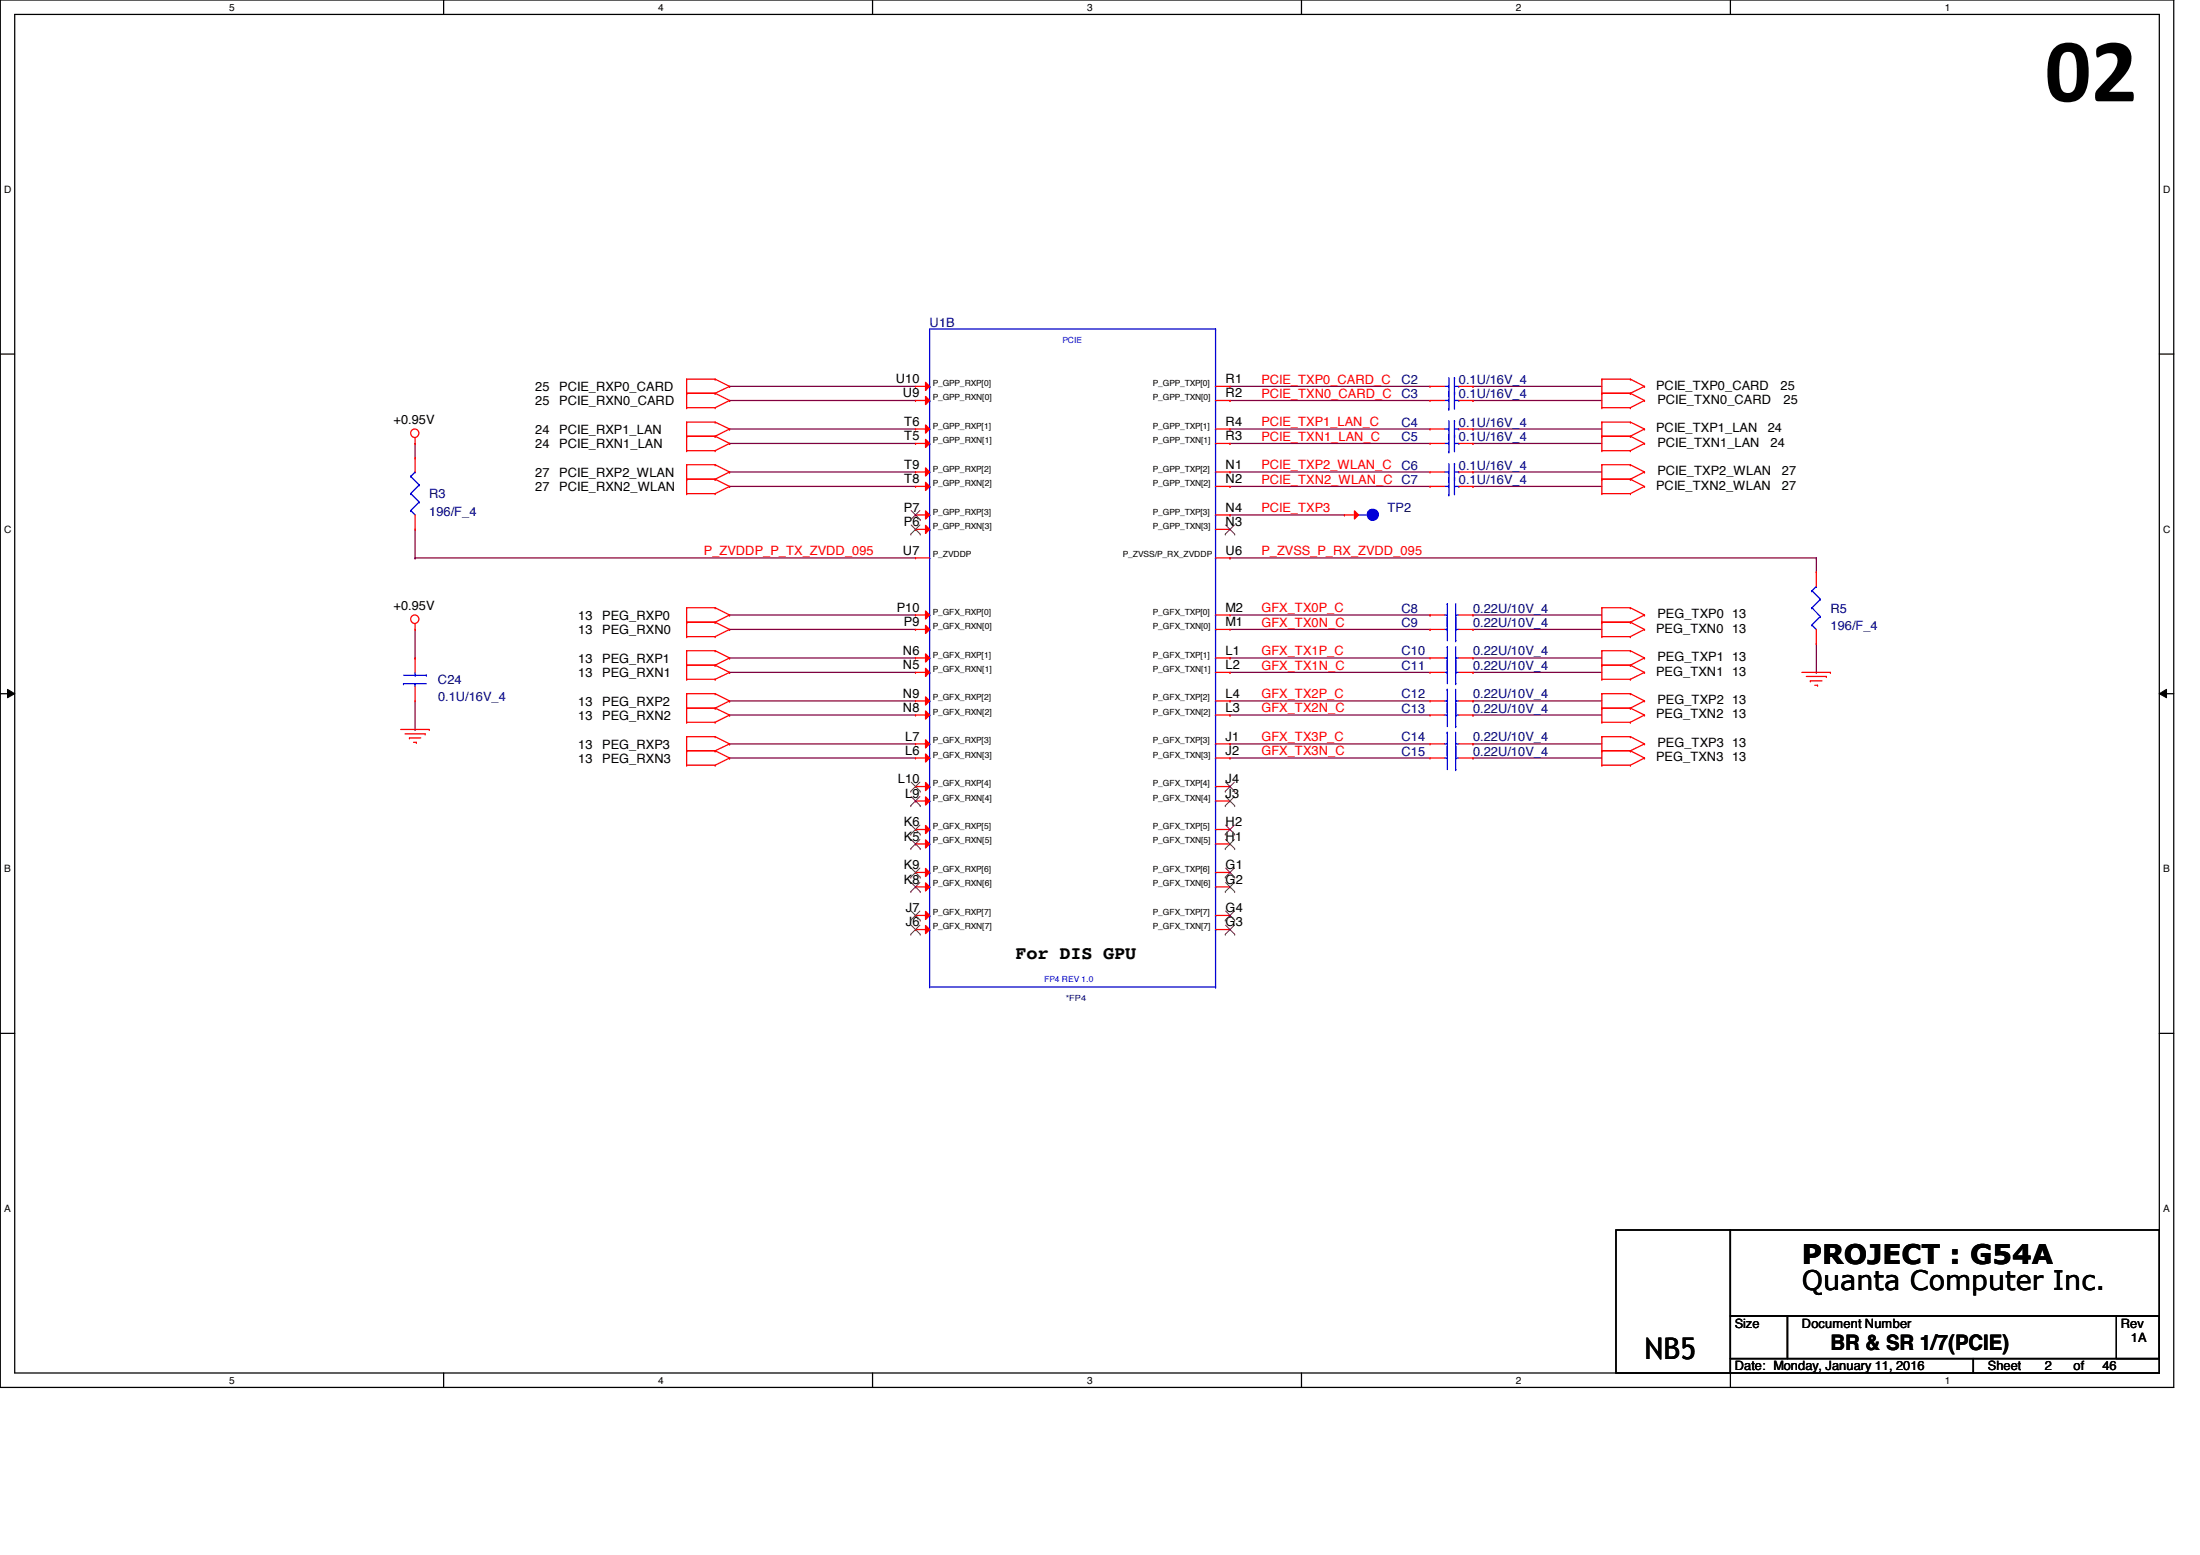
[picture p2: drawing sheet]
<svg xmlns="http://www.w3.org/2000/svg" width="297mm" height="210mm" viewBox="0 0 297 210" stroke-linecap="round" stroke-linejoin="round" font-family="sans-serif">
<path d="M0 0h293.5v187.3h-293.5zM2 1.9h289.5v183.4h-289.5z" fill="none" stroke="#000" stroke-width=".17"/>
<g fill="#fff">
<path d="M30.9 .2h.8v1.5h-.8z"/>
<path d="M30.9 185.5h.8v1.6h-.8z"/>
</g>
<path d="M59.9 0v1.9M59.9 185.3v2" fill="none" stroke="#000" stroke-width=".17"/>
<g fill="#fff">
<path d="M88.9 .2h.7v1.5h-.7z"/>
<path d="M88.9 185.5h.7v1.6h-.7z"/>
</g>
<path d="M117.8 0v1.9M117.8 185.3v2" fill="none" stroke="#000" stroke-width=".17"/>
<g fill="#fff">
<path d="M146.8 .2h.7v1.5h-.7z"/>
<path d="M146.8 185.5h.7v1.6h-.7z"/>
</g>
<path d="M175.7 0v1.9M175.7 185.3v2" fill="none" stroke="#000" stroke-width=".17"/>
<g fill="#fff">
<path d="M204.7 .2h.7v1.5h-.7z"/>
<path d="M204.7 185.5h.7v1.6h-.7z"/>
</g>
<path d="M233.6 0v1.9M233.6 185.3v2" fill="none" stroke="#000" stroke-width=".17"/>
<g fill="#fff">
<path d="M262.6 .2h.8v1.5h-.8z"/>
<path d="M262.6 185.5h.8v1.6h-.8z"/>
<path d="M.5 24.8h1v1.6h-1z"/>
<path d="M292.1 24.8h.9v1.6h-.9z"/>
<path d="M.5 70.7h1v1.5h-1z"/>
<path d="M292.1 70.7h.9v1.5h-.9z"/>
</g>
<path d="M0 47.8h2M291.5 47.8h2" fill="none" stroke="#000" stroke-width=".17"/>
<g fill="#fff">
<path d="M.5 116.5h.9v1.6h-.9z"/>
<path d="M292.1 116.5h.8v1.6h-.8z"/>
</g>
<path d="M0 93.6h2M291.5 93.6h2" fill="none" stroke="#000" stroke-width=".17"/>
<path d="M1 93l1 .6-1 .6zM291.5 93.6l1-.6v1.2z" fill="#000"/>
<path d="M1 93l1 .6-1 .6zM291.5 93.6l1-.6v1.2z" fill="none" stroke="#000" stroke-width=".14"/>
<g fill="#fff">
<path d="M.5 162.4h.9v1.5h-.9z"/>
<path d="M292.1 162.4h.8v1.5h-.8z"/>
</g>
<path d="M0 139.5h2M291.5 139.5h2M218.2 166h15.4v19.3h-15.4zM233.6 166h57.9v11.6h-57.9zM233.6 177.6h7.7v5.8h-7.7zM241.3 177.6h50.2v5.8h-50.2zM285.7 177.6h5.8v5.8h-5.8zM233.6 183.4h32.8v1.9h-32.8zM266.4 183.4h25.1v1.9h-25.1z" fill="none" stroke="#000" stroke-width=".17"/>
<g fill="none" stroke="#800040" stroke-width=".17">
<path d="M56 59.9h.1M56 59.9v1.9M98.5 57.9h.1M98.5 59.9h.1M98.5 52.2h.1M98.5 54.1h.1M98.5 57.9h25.1M98.5 59.9h25.1M98.5 52.2h25.1M98.5 54.1h25.1M166.1 57.9h.1M166.1 59.9h.1"/>
<path d="M166.1 54.1h.1M166.1 52.2h.1M166.1 57.9h27M166.1 59.9h27M166.1 52.2h27M166.1 54.1h27M198.9 57.9h17.4M198.9 59.9h17.4M198.9 52.2h17.4M198.9 54.1h17.4M198.9 57.9h.1M198.9 59.9h.1"/>
<path d="M198.9 52.2h.1M198.9 54.1h.1M56 75.3h.1M56 71.5v3.8M56 75.3h67.6M98.5 63.7h.1M98.5 65.7h.1M98.5 65.7h25.1M98.5 63.7h25.1M166.1 75.3h79.1M166.1 75.3h.1M166.1 63.7h.1"/>
<path d="M166.1 65.7h.1M166.1 69.5h.1M166.1 69.5h15.4M166.1 65.7h27M166.1 63.7h27M198.9 65.7h17.4M198.9 63.7h17.4M198.9 65.7h.1M198.9 63.7h.1M245.2 75.3h.1M245.2 75.3v1.9M56 98.5h.1"/>
<path d="M56 88.8h.1M56 85v3.8M56 94.6v3.9M98.5 83h.1M98.5 85h.1M98.5 88.8h.1M98.5 90.8h.1M98.5 94.6h.1M98.5 96.5h.1M98.5 83h25.1M98.5 85h25.1M98.5 88.8h25.1"/>
<path d="M98.5 90.8h25.1M98.5 94.6h25.1M98.5 96.5h25.1M166.1 88.8h.1M166.1 90.8h.1M166.1 94.6h.1M166.1 96.5h.1M166.1 83h27M166.1 85h27M166.1 88.8h27M166.1 90.8h27M166.1 94.6h27"/>
<path d="M166.1 96.5h27M193.1 83h.1M193.1 85h.1M198.9 83h17.4M198.9 85h17.4M198.9 88.8h17.4M198.9 90.8h17.4M198.9 94.6h17.4M198.9 96.5h17.4M198.9 85h.1M198.9 83h.1M198.9 90.8h.1"/>
<path d="M198.9 88.8h.1M198.9 96.5h.1M198.9 94.6h.1M245.2 90.8h.1M245.2 86.9v3.9M98.5 100.4h.1M98.5 102.3h.1M98.5 100.4h25.1M98.5 102.3h25.1M166.1 100.4h.1M166.1 102.3h.1M166.1 100.4h27"/>
<path d="M166.1 102.3h27M198.9 100.4h17.4M198.9 102.3h17.4M198.9 102.3h.1M198.9 100.4h.1"/>
</g>
<g fill="none" stroke="#f00" stroke-width=".17">
<path d="M56 59.9h.1M56 59.1v.8M92.7 58.9h3.9M92.7 53.1h3.9M92.7 55h3.9M92.7 58.9h.1M92.7 57h.1M92.7 55h.1M92.7 53.1h.1M92.7 51.2h.1M92.7 51.2v3.8M92.7 57v3.8"/>
<path d="M92.7 57h3.9M92.7 51.2h3.9M96.6 58.9h.1M96.6 57h.1M96.6 53.1h.1M96.6 55h.1M96.6 51.2h.1M96.6 58.9l1.9 1M96.6 57l1.9 .9M96.6 53.1l1.9 1M96.6 51.2l1.9 1M98.5 59.9h.1"/>
<path d="M98.5 57.9h.1M98.5 54.1h.1M98.5 52.2h.1M98.5 59.9l-1.9 .9M98.5 57.9l-1.9 1M98.5 54.1l-1.9 .9M98.5 52.2l-1.9 .9M193.1 52.2h1.9M193.1 59.9h1.9M193.1 57.9h1.9M193.1 52.2h.1M193.1 59.9h.1"/>
<path d="M193.1 57.9h.1M197 52.2h1.9M197 59.9h1.9M197 57.9h1.9M198.9 52.2h.1M198.9 59.9h.1M198.9 57.9h.1M216.3 58.9h.1M216.3 57h.1M216.3 53.1h.1M216.3 51.2h.1M216.3 55h.1"/>
<path d="M216.3 51.2v3.8M216.3 57v3.8M216.3 58.9h3.8M216.3 57h3.8M216.3 53.1h3.8M216.3 51.2h3.8M216.3 55h3.8M220.1 58.9h.1M220.1 57h.1M220.1 53.1h.1M220.1 51.2h.1M220.1 55h.1"/>
<path d="M220.1 57l1.9 .9M220.1 58.9l1.9 1M220.1 51.2l1.9 1M220.1 53.1l1.9 1M222 57.9h.1M222 59.9h.1M222 52.2h.1M222 54.1h.1M222 57.9l-1.9 1M222 59.9l-1.9 .9M222 52.2l-1.9 .9M222 54.1l-1.9 .9"/>
<path d="M92.7 60.8h3.9M92.7 64.7h3.9M92.7 66.6h3.9M92.7 60.8h.1M92.7 64.7h.1M92.7 62.7h.1M92.7 66.6h.1M92.7 62.7v3.9M92.7 62.7h3.9M96.6 60.8h.1M96.6 62.7h.1M96.6 64.7h.1"/>
<path d="M96.6 66.6h.1M96.6 62.7l1.9 1M96.6 64.7l1.9 1M98.5 63.7h.1M98.5 65.7h.1M98.5 63.7l-1.9 1M98.5 65.7l-1.9 .9M193.1 65.7h1.9M193.1 65.7h.1M197 65.7h1.9M198.9 65.7h.1M216.3 60.8h.1"/>
<path d="M216.3 64.7h.1M216.3 62.7h.1M216.3 66.6h.1M216.3 62.7v3.9M216.3 64.7h3.8M216.3 62.7h3.8M216.3 60.8h3.8M216.3 66.6h3.8M220.1 60.8h.1M220.1 64.7h.1M220.1 62.7h.1M220.1 66.6h.1"/>
<path d="M220.1 62.7l1.9 1M220.1 64.7l1.9 1M222 63.7h.1M222 65.7h.1M222 63.7l-1.9 1M222 65.7l-1.9 .9M245.2 77.2h.1M245.2 77.2v2M54.1 98.5h3.9M54.7 99.1h2.7M55.3 99.6h1.5M55.3 99.6h.1"/>
<path d="M56 85h.1M56 94.6h.1M56 88.8h.1M56 84.2v.8M56 88.8v2M56 92.7v1.9M57.4 99.1h.1M58 98.5h.1M92.7 84h3.9M92.7 85.9h3.9M92.7 89.8h3.9M92.7 91.7h3.9"/>
<path d="M92.7 95.6h3.9M92.7 97.5h3.9M92.7 84h.1M92.7 82h.1M92.7 85.9h.1M92.7 89.8h.1M92.7 87.8h.1M92.7 91.7h.1M92.7 95.6h.1M92.7 93.6h.1M92.7 97.5h.1M92.7 99.4h.1"/>
<path d="M92.7 82h3.9M92.7 82v3.9M92.7 87.8v3.9M92.7 93.6v3.9M92.7 99.4v3.9M92.7 87.8h3.9M92.7 93.6h3.9M92.7 99.4h3.9M96.6 82h.1M96.6 84h.1M96.6 85.9h.1M96.6 87.8h.1"/>
<path d="M96.6 89.8h.1M96.6 91.7h.1M96.6 93.6h.1M96.6 95.6h.1M96.6 97.5h.1M96.6 99.4h.1M96.6 82l1.9 1M96.6 84l1.9 1M96.6 87.8l1.9 1M96.6 89.8l1.9 1M96.6 93.6l1.9 1M96.6 95.6l1.9 .9"/>
<path d="M96.6 99.4l1.9 1M98.5 83h.1M98.5 85h.1M98.5 88.8h.1M98.5 90.8h.1M98.5 94.6h.1M98.5 96.5h.1M98.5 83l-1.9 1M98.5 85l-1.9 .9M98.5 88.8l-1.9 1M98.5 90.8l-1.9 .9M98.5 94.6l-1.9 1"/>
<path d="M98.5 96.5l-1.9 1M193.1 90.8h1.9M193.1 83h1.9M193.1 85h1.9M193.1 90.8h.1M193.1 83h.1M193.1 85h.1M197 90.8h1.9M197 83h1.9M197 85h1.9M198.9 90.8h.1M198.9 83h.1"/>
<path d="M198.9 85h.1M216.3 84h.1M216.3 82h.1M216.3 85.9h.1M216.3 89.8h.1M216.3 87.8h.1M216.3 91.7h.1M216.3 95.6h.1M216.3 93.6h.1M216.3 97.5h.1M216.3 99.4h.1M216.3 82h3.8"/>
<path d="M216.3 84h3.8M216.3 82v3.9M216.3 87.8v3.9M216.3 93.6v3.9M216.3 99.4v3.9M216.3 87.8h3.8M216.3 89.8h3.8M216.3 93.6h3.8M216.3 95.6h3.8M216.3 99.4h3.8M216.3 85.9h3.8M216.3 91.7h3.8"/>
<path d="M216.3 97.5h3.8M220.1 84h.1M220.1 82h.1M220.1 85.9h.1M220.1 89.8h.1M220.1 87.8h.1M220.1 91.7h.1M220.1 95.6h.1M220.1 93.6h.1M220.1 97.5h.1M220.1 99.4h.1M220.1 82l1.9 1"/>
<path d="M220.1 84l1.9 1M220.1 87.8l1.9 1M220.1 89.8l1.9 1M220.1 93.6l1.9 1M220.1 95.6l1.9 .9M220.1 99.4l1.9 1M222 83h.1M222 85h.1M222 88.8h.1M222 90.8h.1M222 94.6h.1M222 96.5h.1"/>
<path d="M222 83l-1.9 1M222 85l-1.9 .9M222 88.8l-1.9 1M222 90.8l-1.9 .9M222 94.6l-1.9 1M222 96.5l-1.9 1M243.3 90.8h3.8M243.9 91.3h2.7M244.4 91.9h.1M244.4 91.9h1.6M245 92.5h.4M245.2 86.9h.1"/>
<path d="M245.2 85v1.9M245.4 92.5h.1M246.6 91.3h.1M247.1 90.8h.1M55.8 100.2h.4M56.2 100.2h.1M92.7 101.3h3.9M92.7 103.3h3.9M92.7 101.3h.1M92.7 103.3h.1M96.6 101.3h.1M96.6 103.3h.1"/>
<path d="M96.6 101.3l1.9 1M98.5 100.4h.1M98.5 102.3h.1M98.5 100.4l-1.9 .9M98.5 102.3l-1.9 1M193.1 100.4h1.9M193.1 100.4h.1M197 100.4h1.9M198.9 100.4h.1M216.3 101.3h.1M216.3 103.3h.1M216.3 101.3h3.8"/>
<path d="M216.3 103.3h3.8M220.1 101.3h.1M220.1 103.3h.1M220.1 101.3l1.9 1M222 100.4h.1M222 102.3h.1M222 100.4l-1.9 .9M222 102.3l-1.9 1"/>
<circle cx="56" cy="58.5" r=".56"/>
<circle cx="56" cy="83.6" r=".56"/>
</g>
<g fill="none" stroke="#00f" stroke-width=".17">
<path d="M125.5 59.9h.1M125.5 57.9h.1M125.5 54.1h.1M125.5 52.2h.1M164.1 44.4h-38.6v88.8M164.1 59.9h.1M164.1 57.9h.1M164.1 54.1h.1M164.1 52.2h.1M164.1 44.4h.1M164.1 44.4v88.8M195 52.2h.6"/>
<path d="M195 59.9h.6M195 57.9h.6M195.6 52.2h.1M195.6 53.3h.1M195.6 59.9h.1M195.6 57.9h.1M195.6 59.1h.1M195.6 51v2.3M195.6 56.8v4.2M196.4 51h.1M196.4 58.7h.1M196.4 56.8h.1"/>
<path d="M196.4 51v2.3M196.4 56.8v4.2M196.4 52.2h.6M196.4 59.9h.6M196.4 57.9h.6M197 52.2h.1M197 59.9h.1M197 57.9h.1M125.5 75.3h.1M125.5 71.5h.1M125.5 69.5h.1M125.5 65.7h.1"/>
<path d="M125.5 63.7h.1M164.1 75.3h.1M164.1 71.5h.1M164.1 69.5h.1M164.1 65.7h.1M164.1 63.7h.1M195 65.7h.6M195.6 65.7h.1M195.6 66.8h.1M195.6 61h.1M195.6 64.5v2.3M196.4 64.5h.1"/>
<path d="M196.4 65.7h.6M196.4 64.5v2.3M197 65.7h.1M244.6 79.8l1.2 1.1M244.6 79.8h.1M245.2 79.2h.1M245.2 79.2l-.6 .6M54.5 92.3h3.1M54.5 92.3h.1M54.5 91.1h3.1M56 92.3h.1M56 91.1h.1"/>
<path d="M56 90.8v.3M56 92.3v.4M57.6 91.1h.1M125.5 96.5h.1M125.5 94.6h.1M125.5 90.8h.1M125.5 88.8h.1M125.5 85h.1M125.5 83h.1M164.1 96.5h.1M164.1 94.6h.1M164.1 90.8h.1"/>
<path d="M164.1 88.8h.1M164.1 85h.1M164.1 83h.1M195 90.8h.4M195 83h.4M195 85h.4M195.4 98.8h.1M195.4 89.2h.1M195.4 90.8h.1M195.4 81.5h.1M195.4 83h.1M195.4 83.4h.1"/>
<path d="M195.4 85h.1M195.4 81.5v5M195.4 89.2v3.1M195.4 98.8v3.1M196.6 90.8h.1M196.6 92.3h.1M196.6 83h.1M196.6 84.6h.1M196.6 85h.1M196.6 86.5h.1M196.6 81.5v5M196.6 89.2v3.1"/>
<path d="M196.6 98.8v3.1M196.6 90.8h.4M196.6 83h.4M196.6 85h.4M244.6 82l1.2 1.2M244.6 84.4l.6 .6M244.6 84.4h.1M244.6 82h.1M245.8 83.2h.1M245.8 80.9h.1M245.8 83.2l-1.2 1.2M245.8 80.9l-1.2 1.1"/>
<path d="M125.5 119.7h.1M125.5 113.9h.1M125.5 108.1h.1M125.5 117.8h.1M125.5 112h.1M125.5 106.2h.1M125.5 102.3h.1M125.5 100.4h.1M164.1 119.7h.1M164.1 113.9h.1M164.1 108.1h.1M164.1 117.8h.1"/>
<path d="M164.1 112h.1M164.1 106.2h.1M164.1 102.3h.1M164.1 100.4h.1M195 100.4h.4M195.4 100.4h.1M196.6 100.4h.1M196.6 101.9h.1M196.6 100.4h.4M125.5 125.5h.1M125.5 123.6h.1M125.5 133.2h.1"/>
<path d="M125.5 133.2h38.6M164.1 125.5h.1M164.1 123.6h.1M164.1 133.2h.1"/>
</g>
<path d="M125 124.9l.5 .6-.5 .5z" fill="#f00"/>
<path d="M123.6 125.5h1.9M123.6 125.5h.1M125 124.9l.5 .6-.5 .5z" fill="none" stroke="#f00" stroke-width=".17"/>
<path d="M123 126.1h.1M123 124.9l1.2 1.2M124.2 124.9l-1.2 1.2M124.2 126.1h.1" fill="none" stroke="#804000" stroke-width=".14"/>
<path d="M125 123l.5 .6-.5 .5z" fill="#f00"/>
<path d="M123.6 123.6h1.9M123.6 123.6h.1M125 123l.5 .6-.5 .5z" fill="none" stroke="#f00" stroke-width=".17"/>
<path d="M123 124.2h.1M123 123l1.2 1.2M124.2 123l-1.2 1.2M124.2 124.2h.1" fill="none" stroke="#804000" stroke-width=".14"/>
<path d="M125 119.2l.5 .5-.5 .6z" fill="#f00"/>
<path d="M123.6 119.7h1.9M123.6 119.7h.1M125 119.2l.5 .5-.5 .6z" fill="none" stroke="#f00" stroke-width=".17"/>
<path d="M123 119.1l1.2 1.3M124.2 119.1l-1.2 1.3M123 120.4h.1M124.2 120.4h.1" fill="none" stroke="#804000" stroke-width=".14"/>
<path d="M125 117.2l.5 .6-.5 .5z" fill="#f00"/>
<path d="M123.6 117.8h1.9M123.6 117.8h.1M125 117.2l.5 .6-.5 .5z" fill="none" stroke="#f00" stroke-width=".17"/>
<path d="M123 118.4h.1M123 117.2l1.2 1.2M124.2 117.2l-1.2 1.2M124.2 118.4h.1" fill="none" stroke="#804000" stroke-width=".14"/>
<path d="M125 113.4l.5 .5-.5 .6z" fill="#f00"/>
<path d="M123.6 113.9h1.9M123.6 113.9h.1M125 113.4l.5 .5-.5 .6z" fill="none" stroke="#f00" stroke-width=".17"/>
<path d="M123 114.6h.1M123 113.3l1.2 1.3M124.2 113.3l-1.2 1.3M124.2 114.6h.1" fill="none" stroke="#804000" stroke-width=".14"/>
<path d="M125 111.4l.5 .6-.5 .5z" fill="#f00"/>
<path d="M123.6 112h1.9M123.6 112h.1M125 111.4l.5 .6-.5 .5z" fill="none" stroke="#f00" stroke-width=".17"/>
<path d="M123 112.6h.1M123 111.4l1.2 1.2M124.2 111.4l-1.2 1.2M124.2 112.6h.1" fill="none" stroke="#804000" stroke-width=".14"/>
<path d="M125 107.6l.5 .5-.5 .6z" fill="#f00"/>
<path d="M123.6 108.1h1.9M123.6 108.1h.1M125 107.6l.5 .5-.5 .6z" fill="none" stroke="#f00" stroke-width=".17"/>
<path d="M123 108.8h.1M123 107.5l1.2 1.3M124.2 107.5l-1.2 1.3M124.2 108.8h.1" fill="none" stroke="#804000" stroke-width=".14"/>
<path d="M125 105.6l.5 .6-.5 .5z" fill="#f00"/>
<path d="M123.6 106.2h1.9M123.6 106.2h.1M125 105.6l.5 .6-.5 .5z" fill="none" stroke="#f00" stroke-width=".17"/>
<path d="M123 106.8h.1M123 105.6l1.2 1.2M124.2 105.6l-1.2 1.2M124.2 106.8h.1" fill="none" stroke="#804000" stroke-width=".14"/>
<path d="M125 101.8l.5 .5-.5 .6z" fill="#f00"/>
<path d="M123.6 102.3h1.9M123.6 102.3h.1M125 101.8l.5 .5-.5 .6z" fill="none" stroke="#f00" stroke-width=".17"/>
<path d="M125 99.9l.5 .5-.5 .6z" fill="#f00"/>
<path d="M125 99.9l.5 .5-.5 .6zM123.6 100.4h1.9M123.6 100.4h.1" fill="none" stroke="#f00" stroke-width=".17"/>
<path d="M125 96l.5 .5-.5 .6z" fill="#f00"/>
<path d="M123.6 96.5h1.9M123.6 96.5h.1M125 96l.5 .5-.5 .6z" fill="none" stroke="#f00" stroke-width=".17"/>
<path d="M125 94.1l.5 .5-.5 .6z" fill="#f00"/>
<path d="M123.6 94.6h1.9M123.6 94.6h.1M125 94.1l.5 .5-.5 .6z" fill="none" stroke="#f00" stroke-width=".17"/>
<path d="M125 90.2l.5 .6-.5 .5z" fill="#f00"/>
<path d="M123.6 90.8h1.9M123.6 90.8h.1M125 90.2l.5 .6-.5 .5z" fill="none" stroke="#f00" stroke-width=".17"/>
<path d="M125 88.3l.5 .5-.5 .6z" fill="#f00"/>
<path d="M123.6 88.8h1.9M123.6 88.8h.1M125 88.3l.5 .5-.5 .6z" fill="none" stroke="#f00" stroke-width=".17"/>
<path d="M125 84.4l.5 .6-.5 .5z" fill="#f00"/>
<path d="M123.6 85h1.9M123.6 85h.1M125 84.4l.5 .6-.5 .5z" fill="none" stroke="#f00" stroke-width=".17"/>
<path d="M125 82.5l.5 .5-.5 .6z" fill="#f00"/>
<path d="M123.6 75.3h1.9M123.6 75.3h.1M123.6 83h1.9M123.6 83h.1M125 82.5l.5 .5-.5 .6z" fill="none" stroke="#f00" stroke-width=".17"/>
<path d="M125 70.9l.5 .6-.5 .5z" fill="#f00"/>
<path d="M123.6 71.5h1.9M123.6 71.5h.1M125 70.9l.5 .6-.5 .5z" fill="none" stroke="#f00" stroke-width=".17"/>
<path d="M123 72.1h.1M123 70.9l1.2 1.2M124.2 70.9l-1.2 1.2M124.2 72.1h.1" fill="none" stroke="#804000" stroke-width=".14"/>
<path d="M125 69l.5 .5-.5 .6z" fill="#f00"/>
<path d="M123.6 69.5h1.9M123.6 69.5h.1M125 69l.5 .5-.5 .6z" fill="none" stroke="#f00" stroke-width=".17"/>
<path d="M123 70.1h.1M123 68.9l1.2 1.2M124.2 68.9l-1.2 1.2M124.2 70.1h.1" fill="none" stroke="#804000" stroke-width=".14"/>
<path d="M125 65.1l.5 .6-.5 .5z" fill="#f00"/>
<path d="M123.6 65.7h1.9M123.6 65.7h.1M125 65.1l.5 .6-.5 .5z" fill="none" stroke="#f00" stroke-width=".17"/>
<path d="M125 63.2l.5 .5-.5 .6z" fill="#f00"/>
<path d="M123.6 63.7h1.9M123.6 63.7h.1M125 63.2l.5 .5-.5 .6z" fill="none" stroke="#f00" stroke-width=".17"/>
<path d="M125 59.3l.5 .6-.5 .5z" fill="#f00"/>
<path d="M123.6 59.9h1.9M123.6 59.9h.1M125 59.3l.5 .6-.5 .5z" fill="none" stroke="#f00" stroke-width=".17"/>
<path d="M125 57.4l.5 .5-.5 .6z" fill="#f00"/>
<path d="M123.6 57.9h1.9M123.6 57.9h.1M125 57.4l.5 .5-.5 .6z" fill="none" stroke="#f00" stroke-width=".17"/>
<path d="M125 53.5l.5 .6-.5 .5z" fill="#f00"/>
<path d="M123.6 54.1h1.9M123.6 54.1h.1M125 53.5l.5 .6-.5 .5z" fill="none" stroke="#f00" stroke-width=".17"/>
<path d="M125 51.6l.5 .6-.5 .5z" fill="#f00"/>
<g fill="none" stroke="#f00" stroke-width=".17">
<path d="M123.6 52.2h1.9M123.6 52.2h.1M125 51.6l.5 .6-.5 .5zM164.1 52.2h2M164.1 59.9h2M164.1 57.9h2M164.1 54.1h2M166.1 59.9h.1M166.1 57.9h.1M166.1 54.1h.1M166.1 52.2h.1M164.1 75.3h2"/>
<path d="M164.1 71.5h2M164.1 69.5h2M164.1 65.7h2M164.1 63.7h2M166.1 75.3h.1M166.1 71.5h.1M166.1 69.5h.1M166.1 65.7h.1M166.1 63.7h.1M193.1 63.7h1.9M193.1 63.7h.1M197 63.7h1.9"/>
<path d="M198.9 63.7h.1M164.1 96.5h2M164.1 94.6h2M164.1 90.8h2M164.1 88.8h2M164.1 85h2M164.1 83h2M166.1 96.5h.1M166.1 94.6h.1M166.1 90.8h.1M166.1 88.8h.1M166.1 85h.1"/>
<path d="M166.1 83h.1M193.1 94.6h1.9M193.1 88.8h1.9M193.1 94.6h.1M193.1 88.8h.1M197 94.6h1.9M197 88.8h1.9M198.9 94.6h.1M198.9 88.8h.1M164.1 119.7h2M164.1 117.8h2M164.1 113.9h2"/>
<path d="M164.1 112h2M164.1 108.1h2M164.1 106.2h2M164.1 102.3h2M164.1 100.4h2M166.1 119.7h.1M166.1 117.8h.1M166.1 113.9h.1M166.1 112h.1M166.1 108.1h.1M166.1 106.2h.1M166.1 102.3h.1"/>
<path d="M166.1 100.4h.1M193.1 102.3h1.9M193.1 102.3h.1M197 102.3h1.9M198.9 102.3h.1M164.1 125.5h2M164.1 123.6h2M166.1 125.5h.1M166.1 123.6h.1"/>
</g>
<g fill="none" stroke="#804000" stroke-width=".14">
<path d="M165.4 72.1h.1M165.5 70.9l1.2 1.2M166.7 70.9l-1.3 1.2M166.7 72.1h.1M165.4 118.4h.1M165.4 114.6h.1M165.4 112.6h.1M165.4 108.8h.1M165.4 106.8h.1M165.5 119.1l1.2 1.3M165.5 117.2l1.2 1.2M165.5 113.3l1.2 1.3"/>
<path d="M165.5 111.4l1.2 1.2M165.5 107.5l1.2 1.3M165.5 105.6l1.2 1.2M166.7 119.1l-1.3 1.3M166.7 117.2l-1.3 1.2M166.7 113.3l-1.3 1.3M166.7 111.4l-1.3 1.2M166.7 107.5l-1.3 1.3M166.7 105.6l-1.3 1.2M166.7 118.4h.1M166.7 114.6h.1M166.7 112.6h.1"/>
<path d="M166.7 108.8h.1M166.7 106.8h.1M165.4 126.1h.1M165.4 124.2h.1M165.4 120.4h.1M165.5 124.9l1.2 1.2M165.5 123l1.2 1.2M166.7 124.9l-1.3 1.2M166.7 123l-1.3 1.2M166.7 126.1h.1M166.7 124.2h.1M166.7 120.4h.1"/>
</g>
<g fill="none" stroke="#00f" stroke-width=".17">
<path d="M195 63.7h.6M195.6 63.7h.1M195.6 64.9h.1M195.6 62.6v2.3M196.4 62.6h.1M196.4 63.7h.6M196.4 62.6v2.3M197 63.7h.1M195 94.6h.4M195 88.8h.4M195.4 93h.1M195.4 94.6h.1"/>
<path d="M195.4 87.3h.1M195.4 88.8h.1M195.4 87.3v3M195.4 93v3.1M196.6 94.6h.1M196.6 96.1h.1M196.6 88.8h.1M196.6 90.3h.1M196.6 87.3v3M196.6 93v3.1M196.6 94.6h.4M196.6 88.8h.4"/>
<path d="M195 102.3h.4M195.4 100.8h.1M195.4 102.3h.1M195.4 100.8v3.1M196.6 102.3h.1M196.6 103.9h.1M196.6 100.8v3.1M196.6 102.3h.4"/>
</g>
<circle cx="185.3" cy="69.5" r=".75" fill="#00f"/>
<g fill="none" stroke="#00f" stroke-width=".17">
<path d="M183.4 69.5h1.2M184.6 69.5h.1"/>
<circle cx="185.3" cy="69.5" r=".75"/>
</g>
<path d="M182.9 69l.5 .5-.5 .6z" fill="#f00"/>
<g fill="none" stroke="#f00" stroke-width=".17">
<path d="M193.1 54.1h1.9M193.1 54.1h.1M197 54.1h1.9M198.9 54.1h.1M56 71.5h.1M56 61.8h.1M56 61.8v1.9M56 69.5v2M181.5 69.5h1.9M181.5 69.5h.1M182.9 69l.5 .5-.5 .6zM193.1 96.5h1.9"/>
<path d="M193.1 96.5h.1M197 96.5h1.9M198.9 96.5h.1"/>
</g>
<g fill="none" stroke="#00f" stroke-width=".17">
<path d="M195 54.1h.6M195.6 54.1h.1M195.6 55.2h.1M195.6 52.9v2.3M196.4 52.9h.1M196.4 54.1h.6M196.4 52.9v2.3M197 54.1h.1M55.5 68.9h.1M55.5 66.6h.1M55.5 64.3h.1M55.5 66.6l1.1 1.2"/>
<path d="M55.5 64.3l1.1 1.1M55.5 68.9l.5 .6M56 63.7l-.5 .6M56 63.7h.1M56.6 67.8l-1.1 1.1M56.6 65.4l-1.1 1.2M56.6 67.8h.1M56.6 65.4h.1M195 96.5h.4M195.4 95h.1M195.4 96.5h.1M195.4 95v3.1"/>
<path d="M196.6 96.5h.1M196.6 98.1h.1M196.6 95v3.1M196.6 96.5h.4"/>
</g>
<text font-size="12.3" x="276.1" y="13.7">02</text>
<text font-size="4" x="222" y="183.4">NB5</text>
<g font-size="3.6">
<text x="243.3" y="170.7">PROJECT : G54A</text>
<text x="243.3" y="174.2">Quanta Computer Inc.</text>
</g>
<text font-size="2.9" x="247.1" y="182.2">BR &amp; SR 1/7(PCIE)</text>
<text font-size="2.5" x="137.1" y="129.5">For DIS GPU</text>
<g font-size="1.7" fill="#000080">
<text x="125.5" y="44.1">U1B</text>
<text x="189.2" y="51.8">C2</text>
<text x="189.2" y="53.8">C3</text>
<text x="197" y="51.8">0.1U/16V_4</text>
<text x="197" y="53.8">0.1U/16V_4</text>
<text x="189.2" y="59.5">C5</text>
<text x="189.2" y="57.6">C4</text>
<text x="197" y="59.5">0.1U/16V_4</text>
<text x="197" y="57.6">0.1U/16V_4</text>
<text x="189.2" y="63.4">C6</text>
<text x="197" y="65.3">0.1U/16V_4</text>
<text x="197" y="63.4">0.1U/16V_4</text>
<text x="58" y="67.3">R3</text>
<text x="58" y="69.6">196/F_4</text>
<text x="187.3" y="69.2">TP2</text>
<text x="189.2" y="82.7">C8</text>
<text x="198.9" y="82.7">0.22U/10V_4</text>
<text x="247.1" y="82.7">R5</text>
<text x="189.2" y="84.6">C9</text>
<text x="189.2" y="88.5">C10</text>
<text x="198.9" y="84.6">0.22U/10V_4</text>
<text x="198.9" y="88.5">0.22U/10V_4</text>
<text x="247.1" y="85">196/F_4</text>
<text x="59.1" y="92.4">C24</text>
<text x="59.1" y="94.7">0.1U/16V_4</text>
<text x="189.2" y="90.4">C11</text>
<text x="189.2" y="94.3">C12</text>
<text x="198.9" y="90.4">0.22U/10V_4</text>
<text x="198.9" y="94.3">0.22U/10V_4</text>
<text x="189.2" y="100.1">C14</text>
<text x="189.2" y="96.2">C13</text>
<text x="198.9" y="100.1">0.22U/10V_4</text>
<text x="198.9" y="96.2">0.22U/10V_4</text>
<text x="189.2" y="102">C15</text>
<text x="198.9" y="102">0.22U/10V_4</text>
</g>
<g font-size="1.7">
<text x="72.3" y="52.8">25</text>
<text x="75.5" y="52.8">PCIE_RXP0_CARD</text>
<text x="120.9" y="51.7">U10</text>
<text x="121.9" y="53.6">U9</text>
<text x="165.5" y="53.6">R2</text>
<text x="165.5" y="51.7">R1</text>
<text x="223.6" y="52.6">PCIE_TXP0_CARD</text>
<text x="240.4" y="52.6">25</text>
<text x="53.1" y="57.2">+0.95V</text>
<text x="72.3" y="58.6">24</text>
<text x="72.3" y="54.7">25</text>
<text x="75.5" y="58.6">PCIE_RXP1_LAN</text>
<text x="75.5" y="54.7">PCIE_RXN0_CARD</text>
<text x="122.1" y="59.4">T5</text>
<text x="122.1" y="57.5">T6</text>
<text x="165.5" y="59.4">R3</text>
<text x="165.5" y="57.5">R4</text>
<text x="223.6" y="58.4">PCIE_TXP1_LAN</text>
<text x="223.8" y="54.5">PCIE_TXN0_CARD</text>
<text x="238.7" y="58.4">24</text>
<text x="240.8" y="54.5">25</text>
<text x="72.3" y="60.5">24</text>
<text x="72.3" y="64.3">27</text>
<text x="75.5" y="60.5">PCIE_RXN1_LAN</text>
<text x="75.5" y="64.3">PCIE_RXP2_WLAN</text>
<text x="122.1" y="65.2">T8</text>
<text x="122.1" y="63.3">T9</text>
<text x="165.5" y="65.2">N2</text>
<text x="165.5" y="63.3">N1</text>
<text x="223.8" y="60.3">PCIE_TXN1_LAN</text>
<text x="223.8" y="64.2">PCIE_TXP2_WLAN</text>
<text x="239.1" y="60.3">24</text>
<text x="240.6" y="64.2">27</text>
<text x="72.3" y="66.3">27</text>
<text x="75.5" y="66.3">PCIE_RXN2_WLAN</text>
<text x="122" y="71">P6</text>
<text x="122" y="69.1">P7</text>
<text x="165.5" y="71">N3</text>
<text x="165.5" y="69.1">N4</text>
<text x="223.6" y="66.1">PCIE_TXN2_WLAN</text>
<text x="240.6" y="66.1">27</text>
<text x="121.9" y="74.9">U7</text>
<text x="165.5" y="74.9">U6</text>
<text x="53.1" y="82.3">+0.95V</text>
<text x="78.1" y="83.7">13</text>
<text x="81.3" y="83.7">PEG_RXP0</text>
<text x="121.1" y="82.6">P10</text>
<text x="165.5" y="82.6">M2</text>
<text x="223.8" y="83.5">PEG_TXP0 13</text>
<text x="78.1" y="85.6">13</text>
<text x="78.1" y="89.5">13</text>
<text x="81.3" y="85.6">PEG_RXN0</text>
<text x="81.3" y="89.5">PEG_RXP1</text>
<text x="121.9" y="88.4">N6</text>
<text x="122" y="84.5">P9</text>
<text x="165.5" y="88.4">L1</text>
<text x="165.5" y="84.5">M1</text>
<text x="223.6" y="85.4">PEG_TXN0 13</text>
<text x="223.8" y="89.3">PEG_TXP1 13</text>
<text x="78.1" y="91.4">13</text>
<text x="78.1" y="95.2">13</text>
<text x="81.3" y="91.4">PEG_RXN1</text>
<text x="81.3" y="95.2">PEG_RXP2</text>
<text x="121.9" y="94.2">N9</text>
<text x="121.9" y="90.3">N5</text>
<text x="165.5" y="94.2">L4</text>
<text x="165.5" y="90.3">L2</text>
<text x="223.6" y="91.2">PEG_TXN1 13</text>
<text x="223.8" y="95">PEG_TXP2 13</text>
<text x="78.1" y="97.2">13</text>
<text x="78.1" y="101">13</text>
<text x="81.3" y="97.2">PEG_RXN2</text>
<text x="81.3" y="101">PEG_RXP3</text>
<text x="121.9" y="96.1">N8</text>
<text x="122.2" y="101.9">L6</text>
<text x="122.2" y="100">L7</text>
<text x="165.5" y="101.9">J2</text>
<text x="165.5" y="100">J1</text>
<text x="165.5" y="96.1">L3</text>
<text x="223.6" y="97">PEG_TXN2 13</text>
<text x="223.8" y="100.8">PEG_TXP3 13</text>
<text x="78.1" y="103">13</text>
<text x="81.3" y="103">PEG_RXN3</text>
<text x="121.2" y="105.7">L10</text>
<text x="122.2" y="107.7">L9</text>
<text x="165.5" y="107.7">J3</text>
<text x="165.5" y="105.7">J4</text>
<text x="223.6" y="102.8">PEG_TXN3 13</text>
<text x="122" y="113.5">K5</text>
<text x="122" y="111.5">K6</text>
<text x="165.5" y="113.5">H1</text>
<text x="165.5" y="111.5">H2</text>
<text x="122" y="119.3">K8</text>
<text x="122" y="117.3">K9</text>
<text x="165.5" y="119.3">G2</text>
<text x="165.5" y="117.3">G1</text>
<text x="122.3" y="125.1">J6</text>
<text x="122.3" y="123.1">J7</text>
<text x="165.5" y="125.1">G3</text>
<text x="165.5" y="123.1">G4</text>
<text x="234.2" y="179.2">Size</text>
<text x="243.3" y="179.2">Document Number</text>
<text x="286.4" y="179.2">Rev</text>
<text x="234.2" y="185">Date: Monday, January 11, 2016</text>
<text x="268.4" y="185">Sheet</text>
<text x="276.1" y="185">2</text>
<text x="279.9" y="185">of</text>
<text x="283.9" y="185">46</text>
<text x="287.7" y="181.1">1A</text>
</g>
<g font-size="1.7" fill="#f00">
<text x="170.3" y="53.7">PCIE_TXN0_CARD_C</text>
<text x="170.3" y="51.8">PCIE_TXP0_CARD_C</text>
<text x="170.3" y="57.5">PCIE_TXP1_LAN_C</text>
<text x="170.3" y="59.5">PCIE_TXN1_LAN_C</text>
<text x="170.3" y="63.3">PCIE_TXP2_WLAN_C</text>
<text x="170.3" y="65.3">PCIE_TXN2_WLAN_C C7</text>
<text x="170.3" y="69.1">PCIE_TXP3</text>
<text x="95" y="74.9">P_ZVDDP_P_TX_ZVDD_095</text>
<text x="170.3" y="74.9">P_ZVSS_P_RX_ZVDD_095</text>
<text x="170.3" y="82.6">GFX_TX0P_C</text>
<text x="170.3" y="88.4">GFX_TX1P_C</text>
<text x="170.3" y="84.6">GFX_TX0N_C</text>
<text x="170.3" y="90.4">GFX_TX1N_C</text>
<text x="170.3" y="94.2">GFX_TX2P_C</text>
<text x="170.3" y="96.1">GFX_TX2N_C</text>
<text x="170.3" y="100">GFX_TX3P_C</text>
<text x="170.3" y="101.9">GFX_TX3N_C</text>
</g>
<g font-size="1.4">
<text x="30.9" y="1.4">5</text>
<text x="88.9" y="1.4">4</text>
<text x="146.8" y="1.4">3</text>
<text x="204.7" y="1.4">2</text>
<text x="262.6" y="1.4">1</text>
<text x=".5" y="26.1">D</text>
<text x="292.1" y="26.1">D</text>
<text x=".5" y="71.9">C</text>
<text x="292.1" y="71.9">C</text>
<text x=".5" y="117.8">B</text>
<text x="292.1" y="117.8">B</text>
<text x=".5" y="163.6">A</text>
<text x="292.1" y="163.6">A</text>
<text x="30.9" y="186.8">5</text>
<text x="88.9" y="186.8">4</text>
<text x="146.8" y="186.8">3</text>
<text x="204.7" y="186.8">2</text>
<text x="262.6" y="186.8">1</text>
</g>
<g font-size="1.1" fill="#00f">
<text x="143.5" y="46.3">PCIE</text>
<text x="141" y="132.6">FP4 REV 1.0</text>
</g>
<g font-size="1.1">
<text x="125.9" y="52.1">P_GPP_RXP[0]</text>
<text x="155.7" y="52.1">P_GPP_TXP[0]</text>
<text x="125.9" y="59.8">P_GPP_RXN[1]</text>
<text x="125.9" y="57.9">P_GPP_RXP[1]</text>
<text x="125.9" y="54">P_GPP_RXN[0]</text>
<text x="155.7" y="59.8">P_GPP_TXN[1]</text>
<text x="155.7" y="57.9">P_GPP_TXP[1]</text>
<text x="155.7" y="54">P_GPP_TXN[0]</text>
<text x="125.9" y="65.6">P_GPP_RXN[2]</text>
<text x="125.9" y="63.7">P_GPP_RXP[2]</text>
<text x="155.7" y="65.6">P_GPP_TXN[2]</text>
<text x="155.7" y="63.7">P_GPP_TXP[2]</text>
<text x="125.9" y="71.4">P_GPP_RXN[3]</text>
<text x="125.9" y="69.5">P_GPP_RXP[3]</text>
<text x="155.7" y="71.4">P_GPP_TXN[3]</text>
<text x="155.7" y="69.5">P_GPP_TXP[3]</text>
<text x="125.9" y="75.2">P_ZVDDP</text>
<text x="151.6" y="75.2">P_ZVSS/P_RX_ZVDDP</text>
<text x="125.9" y="83">P_GFX_RXP[0]</text>
<text x="155.7" y="83">P_GFX_TXP[0]</text>
<text x="125.9" y="88.8">P_GFX_RXP[1]</text>
<text x="125.9" y="84.9">P_GFX_RXN[0]</text>
<text x="155.7" y="88.8">P_GFX_TXP[1]</text>
<text x="155.7" y="84.9">P_GFX_TXN[0]</text>
<text x="125.9" y="94.5">P_GFX_RXP[2]</text>
<text x="125.9" y="90.7">P_GFX_RXN[1]</text>
<text x="155.7" y="94.5">P_GFX_TXP[2]</text>
<text x="155.7" y="90.7">P_GFX_TXN[1]</text>
<text x="125.9" y="100.3">P_GFX_RXP[3]</text>
<text x="125.9" y="96.5">P_GFX_RXN[2]</text>
<text x="155.7" y="100.3">P_GFX_TXP[3]</text>
<text x="155.7" y="96.5">P_GFX_TXN[2]</text>
<text x="125.9" y="106.1">P_GFX_RXP[4]</text>
<text x="125.9" y="102.3">P_GFX_RXN[3]</text>
<text x="155.7" y="106.1">P_GFX_TXP[4]</text>
<text x="155.7" y="102.3">P_GFX_TXN[3]</text>
<text x="125.9" y="113.8">P_GFX_RXN[5]</text>
<text x="125.9" y="111.9">P_GFX_RXP[5]</text>
<text x="125.9" y="108.1">P_GFX_RXN[4]</text>
<text x="155.7" y="113.8">P_GFX_TXN[5]</text>
<text x="155.7" y="111.9">P_GFX_TXP[5]</text>
<text x="155.7" y="108.1">P_GFX_TXN[4]</text>
<text x="125.9" y="119.6">P_GFX_RXN[6]</text>
<text x="125.9" y="117.7">P_GFX_RXP[6]</text>
<text x="155.7" y="119.6">P_GFX_TXN[6]</text>
<text x="155.7" y="117.7">P_GFX_TXP[6]</text>
<text x="125.9" y="125.4">P_GFX_RXN[7]</text>
<text x="125.9" y="123.5">P_GFX_RXP[7]</text>
<text x="155.7" y="125.4">P_GFX_TXN[7]</text>
<text x="155.7" y="123.5">P_GFX_TXP[7]</text>
</g>
<text font-size="1.1" fill="#000080" x="143.9" y="135.1">*FP4</text>
</svg>
